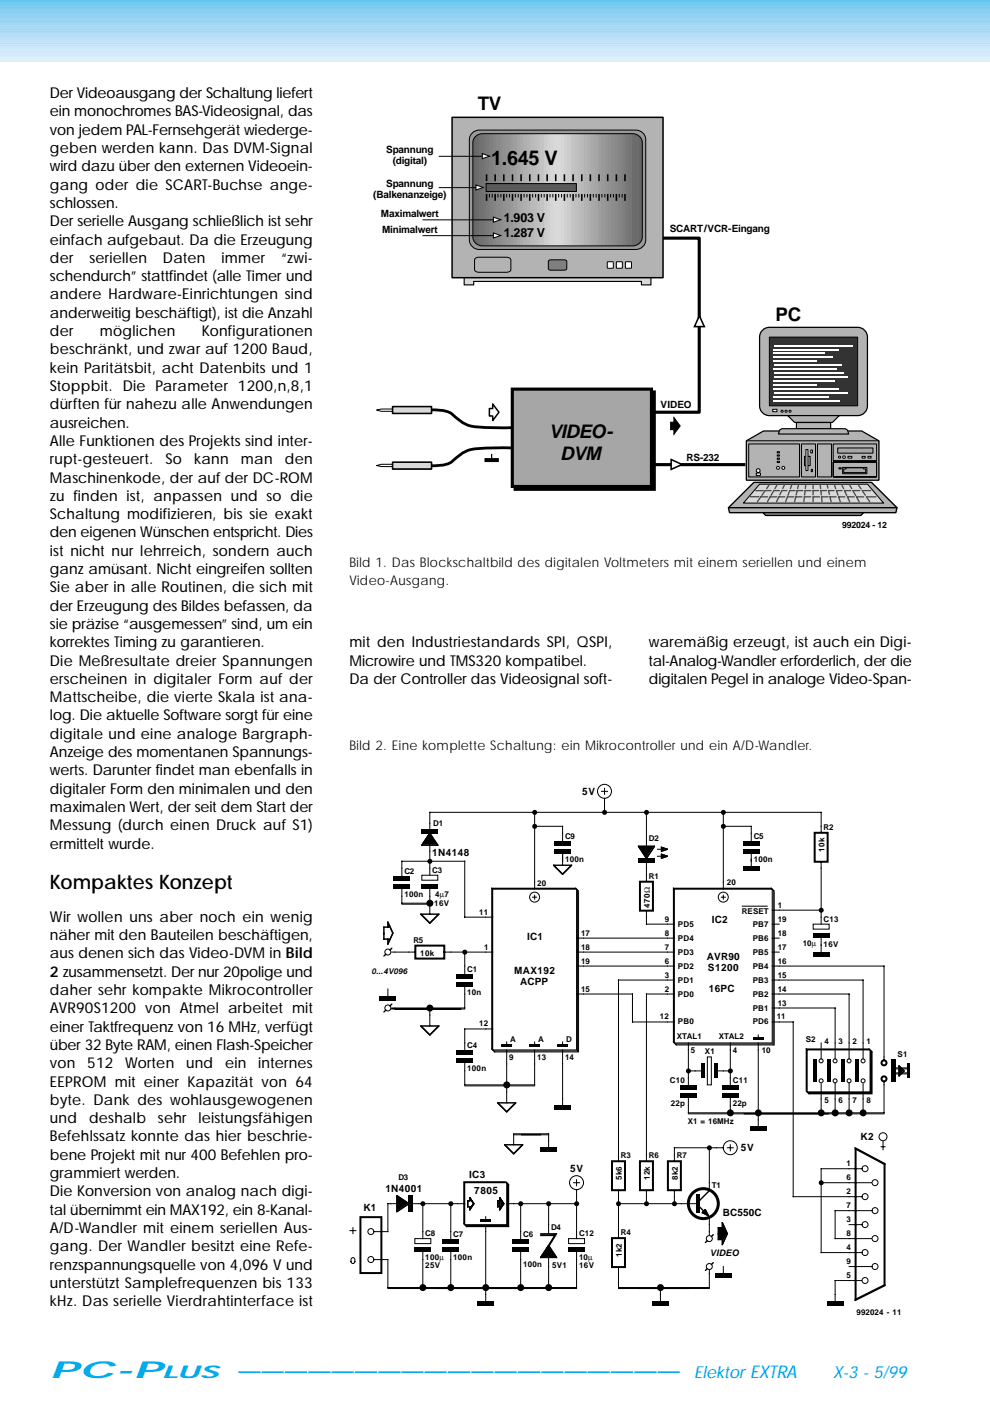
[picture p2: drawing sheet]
<svg xmlns="http://www.w3.org/2000/svg" width="210mm" height="297mm" viewBox="0 0 210 297" stroke-linecap="round" stroke-linejoin="round" font-family="sans-serif">
<path d="M-.1 13h210" fill="none" stroke="#d8eefc" stroke-width=".36"/>
<path d="M-.1 12.9h210" fill="none" stroke="#d7eefc" stroke-width=".36"/>
<path d="M-.1 12.9h210" fill="none" stroke="#d7eefb" stroke-width=".36"/>
<path d="M-.1 12.8h210" fill="none" stroke="#d7edfb" stroke-width=".36"/>
<path d="M-.1 12.7h210" fill="none" stroke="#d6edfb" stroke-width=".36"/>
<path d="M-.1 12.6h210" fill="none" stroke="#d5edfb" stroke-width=".36"/>
<path d="M-.1 12.5h210" fill="none" stroke="#d5ecfb" stroke-width=".36"/>
<path d="M-.1 12.4h210" fill="none" stroke="#d4ecfb" stroke-width=".36"/>
<path d="M-.1 12.3h210" fill="none" stroke="#d3ecfb" stroke-width=".36"/>
<path d="M-.1 12.2h210" fill="none" stroke="#d2ebfb" stroke-width=".36"/>
<path d="M-.1 12.1h210M-.1 12h210" fill="none" stroke="#d1ebfb" stroke-width=".36"/>
<path d="M-.1 11.9h210" fill="none" stroke="#d0eafb" stroke-width=".36"/>
<path d="M-.1 11.8h210M-.1 11.7h210" fill="none" stroke="#cfeafb" stroke-width=".36"/>
<path d="M-.1 11.7h210" fill="none" stroke="#cee9fb" stroke-width=".36"/>
<path d="M-.1 11.6h210" fill="none" stroke="#cde9fb" stroke-width=".36"/>
<path d="M-.1 11.5h210" fill="none" stroke="#cde9fa" stroke-width=".36"/>
<path d="M-.1 11.4h210" fill="none" stroke="#cce8fa" stroke-width=".36"/>
<path d="M-.1 11.3h210" fill="none" stroke="#cbe8fa" stroke-width=".36"/>
<path d="M-.1 11.2h210" fill="none" stroke="#cae8fa" stroke-width=".36"/>
<path d="M-.1 11.1h210" fill="none" stroke="#cae7fa" stroke-width=".36"/>
<path d="M-.1 11.1h210M-.1 11h210" fill="none" stroke="#c8e7fa" stroke-width=".36"/>
<path d="M-.1 10.9h210" fill="none" stroke="#c8e6fa" stroke-width=".36"/>
<path d="M-.1 10.8h210" fill="none" stroke="#c7e6fa" stroke-width=".36"/>
<path d="M-.1 10.7h210" fill="none" stroke="#c6e6fa" stroke-width=".36"/>
<path d="M-.1 10.6h210" fill="none" stroke="#c5e5fa" stroke-width=".36"/>
<path d="M-.1 10.5h210" fill="none" stroke="#c4e5f9" stroke-width=".36"/>
<path d="M-.1 10.5h210" fill="none" stroke="#c4e4f9" stroke-width=".36"/>
<path d="M-.1 10.4h210" fill="none" stroke="#c3e4f9" stroke-width=".36"/>
<path d="M-.1 10.3h210" fill="none" stroke="#c2e4f9" stroke-width=".36"/>
<path d="M-.1 10.2h210" fill="none" stroke="#c1e3f9" stroke-width=".36"/>
<path d="M-.1 10.1h210" fill="none" stroke="#c0e3f9" stroke-width=".36"/>
<path d="M-.1 10h210" fill="none" stroke="#c0e2f9" stroke-width=".36"/>
<path d="M-.1 9.9h210" fill="none" stroke="#bee2f9" stroke-width=".36"/>
<path d="M-.1 9.9h210" fill="none" stroke="#bee2f8" stroke-width=".36"/>
<path d="M-.1 9.8h210" fill="none" stroke="#bde0f8" stroke-width=".36"/>
<path d="M-.1 9.7h210M-.1 9.6h210" fill="none" stroke="#bce0f8" stroke-width=".36"/>
<path d="M-.1 9.5h210" fill="none" stroke="#bbe0f8" stroke-width=".36"/>
<path d="M-.1 9.4h210" fill="none" stroke="#bae0f8" stroke-width=".36"/>
<path d="M-.1 9.3h210" fill="none" stroke="#b9dff8" stroke-width=".36"/>
<path d="M-.1 9.3h210M-.1 9.2h210" fill="none" stroke="#b8dff8" stroke-width=".36"/>
<path d="M-.1 9.1h210M-.1 9h210" fill="none" stroke="#b6def7" stroke-width=".36"/>
<path d="M-.1 8.9h210" fill="none" stroke="#b4def7" stroke-width=".36"/>
<path d="M-.1 8.8h210" fill="none" stroke="#b4ddf7" stroke-width=".36"/>
<path d="M-.1 8.7h210" fill="none" stroke="#b3ddf7" stroke-width=".36"/>
<path d="M-.1 8.7h210" fill="none" stroke="#b2ddf7" stroke-width=".36"/>
<path d="M-.1 8.6h210" fill="none" stroke="#b1dcf7" stroke-width=".36"/>
<path d="M-.1 8.5h210M-.1 8.4h210" fill="none" stroke="#afdcf7" stroke-width=".36"/>
<path d="M-.1 8.3h210M-.1 8.2h210M-.1 8.1h210" fill="none" stroke="#addbf7" stroke-width=".36"/>
<path d="M-.1 8.1h210" fill="none" stroke="#acdaf7" stroke-width=".36"/>
<path d="M-.1 8h210M-.1 7.9h210" fill="none" stroke="#aadaf6" stroke-width=".36"/>
<path d="M-.1 7.8h210" fill="none" stroke="#a9d8f6" stroke-width=".36"/>
<path d="M-.1 7.7h210M-.1 7.6h210" fill="none" stroke="#a7d8f6" stroke-width=".36"/>
<path d="M-.1 7.5h210" fill="none" stroke="#a6d7f6" stroke-width=".36"/>
<path d="M-.1 7.5h210" fill="none" stroke="#a4d7f6" stroke-width=".36"/>
<path d="M-.1 7.4h210M-.1 7.3h210" fill="none" stroke="#a3d7f6" stroke-width=".36"/>
<path d="M-.1 7.2h210" fill="none" stroke="#a1d7f6" stroke-width=".36"/>
<path d="M-.1 7.1h210" fill="none" stroke="#a0d7f6" stroke-width=".36"/>
<path d="M-.1 7h210" fill="none" stroke="#a0d6f6" stroke-width=".36"/>
<path d="M-.1 6.9h210" fill="none" stroke="#9fd6f6" stroke-width=".36"/>
<path d="M-.1 6.8h210" fill="none" stroke="#9ed5f6" stroke-width=".36"/>
<path d="M-.1 6.7h210M-.1 6.6h210" fill="none" stroke="#9cd5f6" stroke-width=".36"/>
<path d="M-.1 6.5h210M-.1 6.4h210" fill="none" stroke="#9bd4f6" stroke-width=".36"/>
<path d="M-.1 6.3h210" fill="none" stroke="#9ad4f4" stroke-width=".36"/>
<path d="M-.1 6.3h210M-.1 6.2h210" fill="none" stroke="#98d3f4" stroke-width=".36"/>
<path d="M-.1 6.1h210" fill="none" stroke="#97d3f4" stroke-width=".36"/>
<path d="M-.1 6h210" fill="none" stroke="#96d2f4" stroke-width=".36"/>
<path d="M-.1 5.9h210" fill="none" stroke="#95d2f4" stroke-width=".36"/>
<path d="M-.1 5.8h210" fill="none" stroke="#94d2f4" stroke-width=".36"/>
<path d="M-.1 5.7h210" fill="none" stroke="#94d1f4" stroke-width=".36"/>
<path d="M-.1 5.7h210" fill="none" stroke="#93d1f4" stroke-width=".36"/>
<path d="M-.1 5.6h210" fill="none" stroke="#93d1f3" stroke-width=".36"/>
<path d="M-.1 5.5h210" fill="none" stroke="#92d0f3" stroke-width=".36"/>
<path d="M-.1 5.4h210" fill="none" stroke="#90d0f3" stroke-width=".36"/>
<path d="M-.1 5.3h210" fill="none" stroke="#8fd0f3" stroke-width=".36"/>
<path d="M-.1 5.2h210" fill="none" stroke="#8ecff3" stroke-width=".36"/>
<path d="M-.1 5.1h210" fill="none" stroke="#8dcff3" stroke-width=".36"/>
<path d="M-.1 5.1h210" fill="none" stroke="#8ccff3" stroke-width=".36"/>
<path d="M-.1 5h210" fill="none" stroke="#8bcef3" stroke-width=".36"/>
<path d="M-.1 4.9h210" fill="none" stroke="#8acef3" stroke-width=".36"/>
<path d="M-.1 4.8h210" fill="none" stroke="#89cef3" stroke-width=".36"/>
<path d="M-.1 4.7h210" fill="none" stroke="#88cdf3" stroke-width=".36"/>
<path d="M-.1 4.6h210M-.1 4.5h210" fill="none" stroke="#87cdf3" stroke-width=".36"/>
<path d="M-.1 4.5h210" fill="none" stroke="#86cdf3" stroke-width=".36"/>
<path d="M-.1 4.4h210" fill="none" stroke="#85ccf3" stroke-width=".36"/>
<path d="M-.1 4.3h210" fill="none" stroke="#84ccf3" stroke-width=".36"/>
<path d="M-.1 4.2h210" fill="none" stroke="#83cbf3" stroke-width=".36"/>
<path d="M-.1 4.1h210" fill="none" stroke="#81cbf3" stroke-width=".36"/>
<path d="M-.1 4h210" fill="none" stroke="#80cbf3" stroke-width=".36"/>
<path d="M-.1 3.9h210" fill="none" stroke="#7fcaf3" stroke-width=".36"/>
<path d="M-.1 3.9h210" fill="none" stroke="#7ecaf3" stroke-width=".36"/>
<path d="M-.1 3.8h210" fill="none" stroke="#7dcaf3" stroke-width=".36"/>
<path d="M-.1 3.7h210" fill="none" stroke="#7cc8f2" stroke-width=".36"/>
<path d="M-.1 3.6h210" fill="none" stroke="#79c8f2" stroke-width=".36"/>
<path d="M-.1 3.5h210M-.1 3.4h210" fill="none" stroke="#78c8f2" stroke-width=".36"/>
<path d="M-.1 3.3h210" fill="none" stroke="#77c8f2" stroke-width=".36"/>
<path d="M-.1 3.3h210" fill="none" stroke="#75c8f2" stroke-width=".36"/>
<path d="M-.1 3.2h210" fill="none" stroke="#73c7f2" stroke-width=".36"/>
<path d="M-.1 3.1h210" fill="none" stroke="#73c7f1" stroke-width=".36"/>
<path d="M-.1 3h210" fill="none" stroke="#70c7f1" stroke-width=".36"/>
<path d="M-.1 2.9h210" fill="none" stroke="#6fc6f1" stroke-width=".36"/>
<path d="M-.1 2.8h210" fill="none" stroke="#6ec6f1" stroke-width=".36"/>
<path d="M-.1 2.7h210" fill="none" stroke="#6cc5f1" stroke-width=".36"/>
<path d="M-.1 2.6h210" fill="none" stroke="#69c5f1" stroke-width=".36"/>
<path d="M-.1 2.5h210" fill="none" stroke="#68c4f0" stroke-width=".36"/>
<path d="M-.1 2.4h210" fill="none" stroke="#67c4f0" stroke-width=".36"/>
<path d="M-.1 2.3h210" fill="none" stroke="#66c4f0" stroke-width=".36"/>
<path d="M-.1 2.2h210" fill="none" stroke="#64c3f0" stroke-width=".36"/>
<path d="M-.1 2.2h210" fill="none" stroke="#63c3f0" stroke-width=".36"/>
<path d="M-.1 2.1h210" fill="none" stroke="#62c3f0" stroke-width=".36"/>
<path d="M-.1 2h210" fill="none" stroke="#60c2f0" stroke-width=".36"/>
<path d="M-.1 1.9h210" fill="none" stroke="#5fc2f0" stroke-width=".36"/>
<path d="M-.1 1.8h210" fill="none" stroke="#5ec2f0" stroke-width=".36"/>
<path d="M-.1 1.7h210M-.1 1.6h210" fill="none" stroke="#5bc1f0" stroke-width=".36"/>
<path d="M-.1 1.6h210" fill="none" stroke="#58c1f0" stroke-width=".36"/>
<path d="M-.1 1.5h210" fill="none" stroke="#57c0ef" stroke-width=".36"/>
<path d="M-.1 1.4h210" fill="none" stroke="#55c0ef" stroke-width=".36"/>
<path d="M-.1 1.3h210" fill="none" stroke="#54beef" stroke-width=".36"/>
<path d="M-.1 1.2h210" fill="none" stroke="#52beef" stroke-width=".36"/>
<path d="M-.1 1.1h210" fill="none" stroke="#51beef" stroke-width=".36"/>
<path d="M-.1 1h210" fill="none" stroke="#4fbeef" stroke-width=".36"/>
<path d="M-.1 1h210" fill="none" stroke="#4dbeef" stroke-width=".36"/>
<path d="M-.1 .9h210" fill="none" stroke="#4cbeef" stroke-width=".36"/>
<path d="M-.1 .8h210" fill="none" stroke="#49beef" stroke-width=".36"/>
<path d="M-.1 .7h210" fill="none" stroke="#48bdef" stroke-width=".36"/>
<path d="M-.1 .6h210" fill="none" stroke="#46bdef" stroke-width=".36"/>
<path d="M-.1 .5h210" fill="none" stroke="#44bdef" stroke-width=".36"/>
<path d="M-.1 .4h210" fill="none" stroke="#42bcef" stroke-width=".36"/>
<path d="M-.1 .4h210" fill="none" stroke="#40bcef" stroke-width=".36"/>
<path d="M-.1 .3h210" fill="none" stroke="#3ebcef" stroke-width=".36"/>
<path d="M-.1 .2h210" fill="none" stroke="#3bbbef" stroke-width=".36"/>
<path d="M-.1 .1h210" fill="none" stroke="#38bbef" stroke-width=".36"/>
<path d="M-.1 0h210" fill="none" stroke="#35bbef" stroke-width=".36"/>
<g fill="#fff">
<path d="M10.2 16.2h56.5v264.6h-56.5z" fill-rule="evenodd"/>
<path d="M73.7 133.3h56.5v14.8h-56.5z" fill-rule="evenodd"/>
<path d="M137.2 133.3h56.5v14.7h-56.5z" fill-rule="evenodd"/>
<path d="M73.7 16.9h120v97h-120z" fill-rule="evenodd"/>
</g>
<path d="M79.8 86.9l1.1-.2h4.3v.5h-4.3z" fill="#fff" stroke="#000" stroke-width=".21"/>
<path d="M83.2 87.6h8.3" fill="none" stroke="#666" stroke-width=".21"/>
<g fill="#d9d9d9">
<path d="M83.2 86.9h8.3v.7h-8.3z"/>
<path d="M83.2 86.3h8.3v.6h-8.3z"/>
</g>
<path d="M83.2 86.2h8.3" fill="none" stroke="#666" stroke-width=".21"/>
<path d="M83.2 86.2h8.3v1.5h-8.3z" fill="none" stroke="#000" stroke-width=".33"/>
<path d="M109.2 83.1h29.5v20.6h-29.5z" fill="#fff" stroke="#000" stroke-width=".66" stroke-linecap="butt"/>
<path d="M161.8 108.7h21.3l-.6 .6h-20.1z" fill="#999" stroke="#000" stroke-width=".29"/>
<g fill="#b3b3b3" stroke="#000" stroke-width=".29">
<path d="M154.4 107.6h35.8l-.3 1.1h-35.2z"/>
<path d="M154.4 107.6l5.4-5.3h25l5.4 5.3z"/>
</g>
<path d="M161.1 102.7h22.8l3.4 4h-29.7z" fill="#d9d9d9" stroke="#000" stroke-width=".21"/>
<path d="M158.3 93.5l3.6-2.1h20.8l3.6 2.1v8.3h-28z" fill="#b3b3b3" stroke="#000" stroke-width=".26"/>
<path d="M161.7 70l.9-.5 .5-.1h18.7a2.08 2.08 0 0 1 2.1 2.1v14.5a2.08 2.08 0 0 1-2.1 2.1h-18.7a2.08 2.08 0 0 1-2-2.1v-14.5v-.6z" fill="#fff"/>
<path d="M161.7 70l.9-.5 .5-.1h18.7a2.08 2.08 0 0 1 2.1 2.1v14.5a2.08 2.08 0 0 1-2.1 2.1h-18.7a2.08 2.08 0 0 1-2-2.1v-14.5v-.6z" fill="#b3b3b3" stroke="#000" stroke-width=".26"/>
<path d="M167 88.1h10.9l-1.4 1.5h-8z" fill="#b3b3b3" stroke="#000" stroke-width=".24"/>
<path d="M163.1 71.5h18.7v14.5h-18.7z" fill="#333" stroke="#000" stroke-width=".21"/>
<g fill="#fff">
<path d="M164 84.8h14v.3h-14z"/>
<path d="M164 83.9h11.8v.3h-11.8z"/>
<path d="M164 83.1h15.7v.3h-15.7z"/>
<path d="M164 82.3h13.8v.3h-13.8z"/>
<path d="M164 81.4h9.3v.3h-9.3z"/>
<path d="M164 80.6h13v.3h-13z"/>
<path d="M164 79.8h15.7v.3h-15.7z"/>
<path d="M164 78.9h14.9v.3h-14.9z"/>
<path d="M164 78.1h13.4v.3h-13.4z"/>
<path d="M164 77.3h14.4v.3h-14.4z"/>
<path d="M164 76.5h9.3v.3h-9.3z"/>
<path d="M164 75.6h12.6v.3h-12.6z"/>
<path d="M164 74.8h10.9v.3h-10.9z"/>
<path d="M164 74h13.8v.3h-13.8z"/>
<path d="M164 73.1h16.7v.3h-16.7z"/>
</g>
<path d="M160.3 104h1.5" fill="none" stroke="#4d4d4d" stroke-width=".29"/>
<path d="M158.3 93.5h28v8.3h-28z" fill="#b3b3b3" stroke="#000" stroke-width=".21"/>
<path d="M158.7 94.1h10.8v7h-10.8zM169.9 94.1h3v7h-3zM173.3 94.1h3v7h-3zM176.7 94.1h9.2v3.6h-9.2z" fill="none" stroke="#000" stroke-width=".21"/>
<g fill="#fff" stroke="#000" stroke-width=".21">
<path d="M160.3 100.3h.9v.5h-.9z"/>
<path d="M163.8 86.8h.9v.5h-.9z"/>
<circle cx="160.7" cy="99.8" r=".4"/>
<circle cx="164.9" cy="99.2" r=".31"/>
<circle cx="166.1" cy="99.2" r=".31"/>
<circle cx="178" cy="96.9" r=".22"/>
<circle cx="165.8" cy="87.2" r=".22"/>
<circle cx="166.7" cy="87.2" r=".22"/>
<circle cx="167.5" cy="87.2" r=".22"/>
<circle cx="179" cy="96.9" r=".28"/>
</g>
<g fill="#a6a6a6" stroke="#000" stroke-width=".21">
<path d="M177.6 95h7.5v1.1h-7.5z"/>
<path d="M170.6 96.7h1.2v2h-1.2z"/>
</g>
<g fill="#fff" stroke="#000" stroke-width=".21">
<path d="M170.9 95.3h.4v4.5h-.4z"/>
<path d="M171.9 95.4h.4v.6h-.4z"/>
<path d="M179.8 96.8h.8v.3h-.8z"/>
<path d="M184 96.8h.7v.3h-.7z"/>
<path d="M182.8 96.8h.6v.3h-.6z"/>
<path d="M172 99.5h.3v.5h-.3z"/>
<path d="M164.8 95.8h.5v.2h-.5z"/>
<path d="M164.8 96.4h.5v.3h-.5z"/>
<path d="M164.8 97.1h.5v.3h-.5z"/>
<path d="M164.8 97.8h.5v.3h-.5z"/>
<path d="M177.9 99.2h.5v.2h-.5z"/>
</g>
<g fill="none" stroke="#4d4d4d" stroke-width=".29">
<path d="M159.1 105.3h1.8M161.3 105.3l-.7 1.1M161.3 105.3h1.5M162.2 104.1l-.7 .9M162.2 104h1.3M163.1 102.8l-.6 .8M163.3 105.3h1.4M163.3 105.4l-.6 1M164 104h1.3M164.1 104l-.6 1M164.7 102.9l-.4 .7M165.1 105.4l-.5 1"/>
<path d="M165.1 105.3h1.3M166.3 102.9l-.3 .7M166.8 104h-1l-.5 .9M166.9 105.3h1.4M167 105.3l-.4 1.1M167.8 102.9l-.2 .7M168.6 104h-1.2l-.3 1M169 104h1.2M169 104l-.2 1M169.3 102.8l-.2 .8M170 105.3h-1.3l-.2 1.1M170.5 105.3h1.4"/>
<path d="M170.5 105.3l-.1 1.1M170.7 104l-.1 1M170.7 104h1.3M170.8 102.8l-.1 .8M172.4 102.9v.7M172.4 105.3v1.1M172.4 105.3h1.4M173.6 104h-1.2v.9M173.9 102.8l.1 .8M175.2 104h-1.2l.1 .9M175.4 102.8l.1 .7M175.6 105.3h-1.4l.1 1.1"/>
<path d="M176.9 104h-1.2l.2 .8M176.9 102.9l.3 .7M177.3 105.3h-1.3l.2 1.1M177.3 104l.4 1M177.4 104h1.1M177.8 105.3h1.3M177.8 105.4l.4 1M178.5 102.8l.4 .8M179.6 105.3h1.5M179.7 105.4l.4 1M180.2 102.9l.4 .7M180.4 104h-1.3l.4 1"/>
<path d="M180.8 104l.6 1.1M180.9 104h1.4M181.6 105.4l.6 1M181.6 105.3h1.5M182 102.9l.6 .8M184.6 104h-1.8l.7 1M185.7 105.3h-2l.7 1.1"/>
</g>
<g fill="#b3b3b3" stroke="#000" stroke-width=".24">
<path d="M168.9 89.6h7.2v1.3h-7.2z"/>
<path d="M165.3 91.2l.5-.3h13.4l.5 .3 .2 .8h-14.9z"/>
</g>
<path d="M176.7 97.9h9.2v3.2h-9.2zM178.7 99.1h5.1v1.3h-5.1z" fill="none" stroke="#000" stroke-width=".21"/>
<path d="M178.9 99.4h.5v-.2h3.7v.2h.5v.8h-4.7z" fill="#a6a6a6" stroke="#000" stroke-width=".21"/>
<path d="M98.4 58.8h39.6v1.6h-2v-.7h-35.6v.7h-2z" fill="#d9d9d9" stroke="#000" stroke-width=".24"/>
<path d="M95.9 24.9h44.7v34h-44.7z" fill="#b3b3b3" stroke="#000" stroke-width=".32"/>
<path d="M100.1 28.2l1-.5 .6-.1h33.1a2.08 2.08 0 0 1 2.1 2v21.3a2.08 2.08 0 0 1-2.1 2h-33.1a2.08 2.08 0 0 1-2.2-2v-21.3l.1-.5z" fill="#999" stroke="#000" stroke-width=".21"/>
<path d="M116.3 55.3l.4-.2h3.2l.3 .4-.1 1.6-.4 .2-3.2-.1-.2-.3z" fill="#808080" stroke="#000" stroke-width=".21"/>
<path d="M100.7 54.9l.9-.4h5.8a.85 .85 0 0 1 .9 .6v2.1a.85 .85 0 0 1-.9 .5h-5.8a.85 .85 0 0 1-1-.5z" fill="none" stroke="#000" stroke-width=".21"/>
<g fill="#fff" stroke="#000" stroke-width=".21">
<path d="M132.6 55.5h1.3v1.3h-1.3z"/>
<path d="M130.7 55.5h1.2v1.3h-1.2z"/>
<path d="M128.8 55.5h1.2v1.3h-1.2z"/>
</g>
<path d="M100.2 28.3h.8v23.9h-.8z" fill="#666"/>
<path d="M101 28.3h.7v23.9h-.7z" fill="#6b6b6b"/>
<path d="M101.7 28.3h.7v23.9h-.7z" fill="#707070"/>
<path d="M102.4 28.3h.7v23.9h-.7z" fill="#747474"/>
<path d="M103.1 28.3h.7v23.9h-.7z" fill="#797979"/>
<path d="M103.8 28.3h.8v23.9h-.8z" fill="#7e7e7e"/>
<path d="M104.6 28.3h.7v23.9h-.7z" fill="#838383"/>
<path d="M105.3 28.3h.7v23.9h-.7z" fill="#878787"/>
<path d="M106 28.3h.7v23.9h-.7z" fill="#8c8c8c"/>
<path d="M106.7 28.3h.7v23.9h-.7z" fill="#919191"/>
<path d="M107.4 28.3h.8v23.9h-.8z" fill="#969696"/>
<path d="M108.2 28.3h.7v23.9h-.7z" fill="#9a9a9a"/>
<path d="M108.9 28.3h.7v23.9h-.7z" fill="#9f9f9f"/>
<path d="M109.6 28.3h.7v23.9h-.7z" fill="#a4a4a4"/>
<path d="M110.3 28.3h.7v23.9h-.7z" fill="#a9a9a9"/>
<path d="M111 28.3h.7v23.9h-.7z" fill="#adadad"/>
<path d="M111.7 28.3h.8v23.9h-.8z" fill="#b2b2b2"/>
<path d="M112.5 28.3h.7v23.9h-.7z" fill="#b8b8b8"/>
<path d="M113.2 28.3h.7v23.9h-.7z" fill="#bdbdbd"/>
<path d="M113.9 28.3h.7v23.9h-.7z" fill="#c1c1c1"/>
<path d="M114.6 28.3h.7v23.9h-.7z" fill="#c6c6c6"/>
<path d="M115.3 28.3h.8v23.9h-.8z" fill="#cbcbcb"/>
<path d="M116.1 28.3h.7v23.9h-.7z" fill="#d0d0d0"/>
<path d="M116.8 28.3h.7v23.9h-.7z" fill="#d4d4d4"/>
<g fill="#d9d9d9">
<path d="M117.5 28.3h.7v23.9h-.7z"/>
<path d="M118.2 28.3h.7v23.9h-.7z"/>
</g>
<path d="M118.9 28.3h.8v23.9h-.8z" fill="#d4d4d4"/>
<path d="M119.7 28.3h.7v23.9h-.7z" fill="#cfcfcf"/>
<path d="M120.4 28.3h.7v23.9h-.7z" fill="#cbcbcb"/>
<path d="M121.1 28.3h.7v23.9h-.7z" fill="#c6c6c6"/>
<path d="M121.8 28.3h.7v23.9h-.7z" fill="#c1c1c1"/>
<path d="M122.5 28.3h.7v23.9h-.7z" fill="#bcbcbc"/>
<path d="M123.2 28.3h.8v23.9h-.8z" fill="#b8b8b8"/>
<path d="M124 28.3h.7v23.9h-.7z" fill="#b2b2b2"/>
<path d="M124.7 28.3h.7v23.9h-.7z" fill="#adadad"/>
<path d="M125.4 28.3h.7v23.9h-.7z" fill="#a8a8a8"/>
<path d="M126.1 28.3h.7v23.9h-.7z" fill="#a4a4a4"/>
<path d="M126.8 28.3h.8v23.9h-.8z" fill="#9f9f9f"/>
<path d="M127.6 28.3h.7v23.9h-.7z" fill="#9a9a9a"/>
<path d="M128.3 28.3h.7v23.9h-.7z" fill="#959595"/>
<path d="M129 28.3h.7v23.9h-.7z" fill="#919191"/>
<path d="M129.7 28.3h.7v23.9h-.7z" fill="#8c8c8c"/>
<path d="M130.4 28.3h.7v23.9h-.7z" fill="#878787"/>
<path d="M131.1 28.3h.8v23.9h-.8z" fill="#828282"/>
<path d="M131.9 28.3h.7v23.9h-.7z" fill="#7e7e7e"/>
<path d="M132.6 28.3h.7v23.9h-.7z" fill="#797979"/>
<path d="M133.3 28.3h.7v23.9h-.7z" fill="#747474"/>
<path d="M134 28.3h.7v23.9h-.7z" fill="#6f6f6f"/>
<path d="M134.7 28.3h.8v23.9h-.8z" fill="#6b6b6b"/>
<path d="M135.5 28.3h.7v23.9h-.7z" fill="#666"/>
<path d="M136.2 28.3v23.9" fill="none" stroke="#666" stroke-width=".21"/>
<path d="M100.9 28.9l.9-.5 .5-.1h31.8a1.98 1.98 0 0 1 2.1 1.9v20a1.98 1.98 0 0 1-2.1 1.9h-31.8a1.98 1.98 0 0 1-2.1-1.9v-20l.1-.5z" fill="none" stroke="#000" stroke-width=".21"/>
<path d="M108.6 82.5h29.5v20.6h-29.5z" fill="#a6a6a6" stroke="#000" stroke-width=".66" stroke-linecap="butt"/>
<g fill="none" stroke="#000" stroke-width=".33">
<path d="M103.2 37v1.4M105 37v1.4M106.8 37v1.4M108.7 37v1.4M110.5 37v1.4M112.3 37v1.4M114.2 37v1.4M116 37v1.4M117.8 37v1.4M119.7 37v1.4M121.5 37v1.4M123.3 37v1.4"/>
<path d="M125.2 37v1.4M127 37v1.4M128.9 37v1.4M130.7 37v1.4M132.5 37v1.4M103.2 41.1v1.5M105 41.1v1.5M106.8 41.1v1.5M108.7 41.1v1.5M110.5 41.1v1.5M112.3 41.1v1.5M114.2 41.1v1.5"/>
<path d="M116 41.1v1.5M117.8 41.1v1.5M119.7 41.1v1.5M121.5 41.1v1.5M123.3 41.1v1.5M125.2 41.1v1.5M127 41.1v1.5M128.9 41.1v1.5M130.7 41.1v1.5M132.5 41.1v1.5"/>
</g>
<g fill="none" stroke="#000" stroke-width=".21">
<path d="M103.8 41.1v.8M104.4 41.1v.8M105.6 41.1v.8M106.2 41.1v.8M107.4 41.1v.8M108 41.1v.8M109.3 41.1v.8M109.9 41.1v.8M111.1 41.1v.8M111.7 41.1v.8M112.9 41.1v.8M113.6 41.1v.8"/>
<path d="M114.8 41.1v.8M115.4 41.1v.8M116.6 41.1v.8M117.2 41.1v.8M118.5 41.1v.8M119.1 41.1v.8M120.3 41.1v.8M120.9 41.1v.8M122.1 41.1v.8M122.7 41.1v.8M124 41.1v.8M124.6 41.1v.8"/>
<path d="M125.8 41.1v.8M126.4 41.1v.8M127.6 41.1v.8M128.2 41.1v.8M129.5 41.1v.8M130.1 41.1v.8M131.3 41.1v.8M131.9 41.1v.8"/>
</g>
<path d="M103.1 38.9h19.1v1.7h-19.1z" fill="#595959" stroke="#000" stroke-width=".21"/>
<path d="M140.6 50.5h7.7v36.9h-9.5M138.8 98.5h19.2" fill="none" stroke="#000" stroke-width=".66" stroke-linecap="butt"/>
<path d="M91.6 86.9l17 3.8h-1.6a31.3 31.3 0 0 1-7.8-.6l-1.3-.6-1.1-.9a5.8 5.8 0 0 0-5.1-1.7z" fill="#fff" stroke="#000" stroke-width=".6"/>
<path d="M79.8 98.7l1.1-.3h4.3v.5h-4.3z" fill="#fff" stroke="#000" stroke-width=".21"/>
<path d="M83.2 98h8.3" fill="none" stroke="#666" stroke-width=".21"/>
<g fill="#d9d9d9">
<path d="M83.2 98.1h8.3v.6h-8.3z"/>
<path d="M83.2 98.7h8.3v.6h-8.3z"/>
</g>
<path d="M83.2 99.4h8.3" fill="none" stroke="#666" stroke-width=".21"/>
<path d="M83.2 98h8.3v1.4h-8.3z" fill="none" stroke="#000" stroke-width=".33"/>
<path d="M91.6 98.7a8.1 8.1 0 0 0 4.2-.8 8.2 8.2 0 0 1 6.7-2.9h6.1z" fill="#fff" stroke="#000" stroke-width=".6"/>
<g fill="#fff" stroke="#000" stroke-width=".21">
<path d="M102.3 32.6l1.5 .5-1.5 .5z"/>
<path d="M93.1 33.1h9.1z"/>
<path d="M104.6 46l1.6 .6-1.6 .5z"/>
<path d="M89.6 46.6h14.9z"/>
<path d="M104.6 49.4l1.6 .5-1.6 .6z"/>
<path d="M89.6 50h14.9z"/>
<path d="M100.9 39.2l1.5 .5-1.5 .6z"/>
<path d="M93.1 39.8h7.8z"/>
</g>
<g fill="#fff" stroke="#000" stroke-width=".33">
<path d="M148.3 66.9l1 2.3h-2.1z"/>
<path d="M142.3 97.4l2.3 1.1-2.3 1z"/>
</g>
<path d="M104.5 85.6l1.3 1.8-1.3 1.8v-1h-.7v-1.6h.7z" fill="#fff" stroke="#000" stroke-width=".32"/>
<path d="M102.8 97.2h2.8v.7h-2.8zM142.9 88.5l1.3 1.8-1.3 1.8v-1h-.7v-1.6h.7z" fill="#000" stroke="#000" stroke-width=".21"/>
<path d="M104.2 96.2v1.5z" fill="#fff" stroke="#000" stroke-width=".26"/>
<g fill="#fff">
<path d="M73.7 117.8h120v8.3h-120z" fill-rule="evenodd"/>
<path d="M73.7 156.6h120v3.9h-120z" fill-rule="evenodd"/>
<path d="M73.7 164.4h120v116.4h-120z" fill-rule="evenodd"/>
</g>
<g fill="#000">
<path d="M89.3 175.7h3.6v1.1h-3.6zM91 176.6h.2v.2l-1.7 2.5h-.2v-.2zM91 176.6h.2l1.7 2.5v.2h-.2l-1.7-2.5zM117.5 178.3h3.6v1h-3.6zM135.3 179.3h.2l1.7 2.6v.2h-.2l-1.7-2.6zM138.6 179.3h.3v.2l-1.7 2.6h-.2v-.2zM140.1 179.5l1.5 .5v.2l-1.5-.5zM140.1 180.4l1.5-.4v.2l-1.3 .4h-.2zM157.5 178.3h3.6v1h-3.6zM82.1 195.4h.2l1.1 2.5h-.2zM83.2 197.7h.2v.2l-1.1 2.4h-.2zM83.4 185.7h3.6v1h-3.6z"/>
<path d="M83.4 187.4h3.6v1h-3.6zM89.1 193.7h.2l1.9 1.9v.2h-.2l-1.9-1.9zM89.3 187.4h3.6v1h-3.6zM92.9 193.7h.2v.2l-1.9 1.9h-.2v-.2zM117.3 183.3h.2l1.9 1.9v.3h-.2l-1.9-1.9zM117.5 180h3.6v1h-3.6zM121.1 183.3h.2v.3l-1.9 1.9h-.2v-.3zM121.9 188.2h.2l.7 .6v.3h-.2l-.7-.7zM135.3 181.9h3.6v1h-3.6zM140.1 181l1.5 .4v.2l-1.5-.4zM140.1 181.9l1.5-.5v.2l-1.3 .5h-.2zM157.5 180h3.6v1h-3.6z"/>
<path d="M157.5 183.6h3.6v1h-3.6zM163.4 188.2h.2l.7 .6v.3h-.3l-.6-.7zM172.3 197.7h3.6v1.1h-3.6zM80.4 211.1h3.6v1h-3.6zM81.7 202.2h.2v.2l-.4 .4h-.2v-.2zM81.7 214h.2v.2l-.4 .5h-.2v-.2zM82.6 201.3l.4-.4h.2v.2l-.4 .4h-.2zM83 212.8h.2v.2l-.4 .4h-.2v-.2zM89.1 217.4h.2l1.9 1.9v.2h-.2l-1.9-1.9zM91 219.3l1.9-1.9h.2v.2l-1.9 1.9h-.2zM96.7 206.4h3.6v1.1h-3.6zM96.7 208.1h3.6v1.1h-3.6z"/>
<path d="M172.3 201.8h3.6v1h-3.6zM96.7 222.7h3.6v1.1h-3.6zM96.7 224.4h3.6v1.1h-3.6zM104.1 222.3h.3l.6 .6v.2h-.2l-.7-.6zM105.4 233.7h.2l1.9 1.9v.2h-.2l-1.9-1.9zM106.3 221.4h2.3v.7h-2.3zM109.2 233.7h.2v.2l-1.9 1.9h-.2v-.2zM112.2 221.4h2.3v.7h-2.3zM117.5 234.4h3.6v1h-3.6zM118.1 221.4h2.3v.7h-2.3zM142.7 220.8h.2l.6 .6v.3h-.2l-.6-.7zM144.2 230.1h3.6v1.1h-3.6z"/>
<path d="M144.2 231.8h3.6v1.1h-3.6zM148.6 225.5h.8v3.1h-.8zM151.3 225.5h.9v3.1h-.9zM153 230.1h3.6v1.1h-3.6zM153 231.8h3.6v1.1h-3.6zM159 238.8h3.6v1.1h-3.6zM159.6 220h2.3v.6h-2.3zM170.8 231.2h.2l.7 .6v.2h-.2l-.7-.6zM172.3 224.6h.9v4.9h-.9zM175.3 224.6h.8v4.9h-.8zM178.2 224.6h.9v4.9h-.9zM181.2 224.6h.8v4.9h-.8z"/>
<path d="M184.2 222.3h.2l.6 .6v.2h-.2l-.6-.6zM188.8 224.6h1.1v4.9h-1.1zM190.5 225.9h.2l1.1 1v.3h-.2l-1.1-1.1zM191.6 226.9h.2v.3l-1.1 1h-.2v-.2zM192.2 225.5h.6v3.1h-.6zM84 253.4h.3l2.5 1.7v.2h-.2l-2.6-1.7zM84 256.8l2.6-1.7h.2v.2l-2.5 1.7h-.3zM86.6 253.4h1v3.6h-1zM98.2 259.3h.2l.7 .7v.2h-.2l-.7-.7zM99.5 253.8h.2l.8 1.5h-.2zM100.3 255.1h.2v.2l-.8 1.3h-.2zM101.8 258.5h2.3v.6h-2.3z"/>
<path d="M105.8 253.8h.3l.8 1.5h-.2zM106.1 254.5h.2l.4 .8h-.2zM106.5 255.1h.2v.2l-.4 .6h-.2zM106.7 255.1h.2v.2l-.8 1.3h-.3zM106.9 242.6h.2l1.9 1.9v.2h-.2l-1.9-1.9zM107.1 250.4h.2l.7 .7v.2h-.3l-.6-.6zM110.7 242.6h.2v.2l-1.9 1.9h-.2v-.2zM114.5 243.2h3.6v1.1h-3.6zM147.5 253.2h.9v4h-.9zM148 255.5h.2l2.3 2.3v.3h-.2l-2.3-2.4zM148.8 257l1.5 .6v.2l-1.5-.6zM149.4 256.4h.3l.6 1.4h-.2z"/>
<path d="M149.4 256.4h.3v.2l-.7 .6h-.2v-.2zM150.3 252.3h.2v.3l-2.3 2.3h-.2v-.2zM153 259.1h.3l1 2.6h-.2zM181.2 243.2l6.6 3.4v.2l-6.6-3.3zM181.2 243.5l6.6 3.3v.3l-6.6-3.4zM87.8 264.4h3.6v1.1h-3.6zM93.8 262.7h3.6v1.1h-3.6zM93.8 264.4h3.6v1.1h-3.6zM101.2 275.8h3.6v1.1h-3.6zM108.6 262.7h3.6v1.1h-3.6zM108.6 264.4h3.6v1.1h-3.6zM116.2 264h.2l1.7 2.5v.2h-.2l-1.7-2.5z"/>
<path d="M116.2 264h.2v.2l-1.7 2.5h-.2v-.2zM117.5 261.9h.2v.2l-1.7 2.7h-.2zM117.9 261.4h.2v.3l-1.7 2.7h-.2zM120.4 264.4h3.6v1.1h-3.6zM138.2 275.8h3.6v1.1h-3.6zM149.4 263.4l.5-.5h.2v.2l-.4 .5h-.3zM149.4 269.3l.5-.4h.2v.2l-.4 .4h-.3zM150.7 262.1l.4-.4h.2v.2l-.4 .4h-.2zM150.7 268l.4-.4h.2v.2l-.4 .4h-.2zM151.6 269.9h3.6v1.1h-3.6zM154.1 261.4h.2v.3l-1 2.3h-.3zM175.3 275.8h3.6v1.1h-3.6z"/>
<path d="M181.2 275.6l6.6-3.1v.2l-6.4 3.1h-.2zM181.2 275.4l6.6-3.2v.3l-6.4 3.1h-.2z"/>
<circle cx="113.4" cy="172.2" r=".53"/>
<circle cx="113.4" cy="175.2" r=".53"/>
<circle cx="128.2" cy="172.2" r=".53"/>
<circle cx="137.1" cy="172.2" r=".53"/>
<circle cx="153.4" cy="172.2" r=".53"/>
<circle cx="153.4" cy="175.2" r=".53"/>
<circle cx="91.1" cy="191.5" r=".53"/>
<circle cx="91.1" cy="182.6" r=".53"/>
<circle cx="91.1" cy="191.5" r=".74"/>
<circle cx="174.1" cy="193" r=".53"/>
<circle cx="91.1" cy="213.7" r=".53"/>
<circle cx="91.1" cy="213.7" r=".74"/>
<circle cx="98.6" cy="201.9" r=".53"/>
<circle cx="107.4" cy="230" r=".53"/>
<circle cx="107.4" cy="230" r=".74"/>
<circle cx="146" cy="227.1" r=".53"/>
<circle cx="154.9" cy="227.1" r=".53"/>
<circle cx="154.9" cy="236" r=".53"/>
<circle cx="154.9" cy="236" r=".74"/>
<circle cx="160.8" cy="236" r=".53"/>
<circle cx="160.8" cy="236" r=".74"/>
<circle cx="174.1" cy="236" r=".53"/>
<circle cx="174.1" cy="236" r=".74"/>
<circle cx="177.1" cy="236" r=".53"/>
<circle cx="177.1" cy="236" r=".74"/>
<circle cx="180" cy="236" r=".53"/>
<circle cx="180" cy="236" r=".74"/>
<circle cx="183" cy="236" r=".53"/>
<circle cx="183" cy="236" r=".74"/>
<circle cx="89.7" cy="255.2" r=".53"/>
<circle cx="95.6" cy="255.2" r=".53"/>
<circle cx="110.4" cy="255.2" r=".53"/>
<circle cx="116.3" cy="255.2" r=".53"/>
<circle cx="122.3" cy="255.2" r=".53"/>
<circle cx="131.1" cy="255.2" r=".53"/>
<circle cx="137.1" cy="255.2" r=".53"/>
<circle cx="143" cy="255.2" r=".53"/>
<circle cx="150.4" cy="243.4" r=".53"/>
<circle cx="174.1" cy="250.8" r=".53"/>
<circle cx="89.7" cy="273" r=".53"/>
<circle cx="89.7" cy="273" r=".74"/>
<circle cx="95.6" cy="273" r=".53"/>
<circle cx="95.6" cy="273" r=".74"/>
<circle cx="103" cy="273" r=".53"/>
<circle cx="103" cy="273" r=".74"/>
<circle cx="110.4" cy="273" r=".53"/>
<circle cx="110.4" cy="273" r=".74"/>
<circle cx="116.3" cy="273" r=".53"/>
<circle cx="116.3" cy="273" r=".74"/>
<circle cx="140" cy="273" r=".53"/>
<circle cx="140" cy="273" r=".74"/>
</g>
<g fill="none" stroke="#000" stroke-width=".21">
<path d="M89.3 179.2h3.6M91 172.2h83.2M91.1 172.1v3.8M91.1 178.9v6.8M113.2 175.2h6.2M113.4 172.1v16.5M119.3 175.1v3.6M127.4 167.8h1.5M128.2 167v1.5M128.2 169.2v3.1M135.3 179.4h3.6M137.1 172.1v7.6"/>
<path d="M140.2 179.5v1.1M153.3 175.2h6.1M153.4 172.1v16.5M159.3 175.1v3.6M172.6 176.5h3v6.3h-3zM172.8 176.7h2.6v5.9h-2.6zM174.1 172.1v4.5M81.3 199.1h1.5M81.3 196.6h1.5M81.4 196.5v2.7M82.2 195.4v1.3M82.2 199v1.3"/>
<path d="M82.5 196v.5M82.5 199v.6M85.1 191.7h5.9M85.1 182.6h13.5M85.1 191.5h6.1M85.2 182.5v3.6M85.2 188.2v3.4M89.1 193.8h4M89.4 185.6h3.4v1h-3.4zM91.1 188.2v5.7M98.4 194.5h6.2M98.5 182.5v12.1"/>
<path d="M104.1 188.3h18M104.3 188.2v34.3M104.5 188.5h17.7v34.1h-17.7zM112.8 190.2h1.1M113.4 189.7v1.1M117.3 183.4h4M119.3 180.8v2.8M122.1 198.9h21M122.5 188.8v34.1M122.7 189.1v34M135.6 186.8h2.9v6.4h-2.9zM135.8 187h2.5v6h-2.5z"/>
<path d="M137 195.9h6.1M137.1 182.5v4.4M137.1 193.1v2.9M139.3 180.1h1.5M139.3 181.5h1.7M140.2 181v1.1M142.7 188.3h20.9M142.8 188.2v32.8M143 188.5h20.7v32.6h-20.7zM152.8 190.2h1.1M153.4 189.7v1.1M157.3 192.1h5.5"/>
<path d="M159.3 180.8v3.4M163.6 195.9h1.7M163.6 198.9h1.7M163.6 193h10.6M163.9 188.8v32.9M164.2 189.1v32.6M172.4 195.9h3.4v1.1h-3.4zM174.1 182.7v13.3M174.1 198.6v3.8M82.2 209.6v1.7M82.8 213.9h15.8M83 201.9h5.1"/>
<path d="M83 213.7h15.6M88 200.4h6.3v2.9h-6.3zM88.2 200.6h5.9v2.5h-5.9zM89.1 217.5h4M91.1 213.6v4M94 201.9h10.6M98.4 218.2h6.2M98.5 201.8v5M98.5 209v4.8M98.5 218.1v5M122.1 201.9h21M122.1 204.8h21"/>
<path d="M122.1 210.8h12.1M131 207.8h12.1M131.1 207.7v38.5M134 216.7h9.1M134.1 210.6v6.2M137 210.8h6.1M137.1 210.6v35.6M160.8 219.3v1.1M163.6 201.9h1.7M163.6 204.8h23.9M163.6 207.8h19.5M163.6 210.8h16.5"/>
<path d="M163.6 213.7h13.6M163.6 216.7h4.7M168.2 216.6v37.2M177.1 213.6v11M180 210.6v14M183 207.7v16.9M187.4 204.7v20.1M98.4 230.2h15.1M98.4 230h15.1M98.5 225.3v4.8M104.8 223h17.8M104.8 222.8h17.8"/>
<path d="M105.4 233.8h4M107.4 220.8v1.1M107.4 222.5v11.4M113.4 220.8v1.1M113.4 222.5v7.6M119.3 220.8v1.1M119.3 222.5v12.5M143.3 221.5h20.7M143.3 221.3h20.5M145.8 227.1h3.2M145.8 236.2h41.7M145.8 235.9h41.7"/>
<path d="M146 221v9.5M146 232.7v3.3M150 224.1h.8v5.9h-.8zM151.8 227.1h3.1M154.8 221v9.5M154.8 232.7v3.3M160.8 221v18.4M170.8 222.4h13.6M170.9 222.3v8.9M171.1 222.6h13.4v8.9h-13.4zM171.2 231.7h13.8M171.5 231.9h13.5"/>
<path d="M174.1 221v3.6M174.1 229.7v6.3M177.1 229.5v6.5M180 229.5v6.5M183 229.7v6.3M184.7 222.7v8.9M184.9 222.9v8.7M187.4 229.3v6.7M189.4 227.7h3.2M189.4 226.4h3.2M189.7 226.6h3.1M189.7 227.5h3.1"/>
<path d="M190.6 225.9v2.3M76.3 258h4.7v12h-4.7zM76.5 258.2h4.3v11.6h-4.3zM82.1 255.2h2.4M82.2 255.1v6.1M84.1 253.4v3.6M87.4 255.2h11.2M89.6 255.1v7.6M95.6 255.1v8M98.3 250.4v9.1M98.4 250.5h8.7M98.5 250.8h8.9v8.8h-8.9z"/>
<path d="M98.6 259.9h9.1M99.1 255.8h.6M99.1 254.6h.6M99.2 254.5v1.4M99.6 253.8v.9M99.6 255.7v.9M100.4 255.1v.2M103 257.8v1.1M103 260v16.5M105.4 255.8h.7M105.4 254.6h.7M105.5 254.5v1.4"/>
<path d="M105.7 254.7v1M105.9 253.8v2.8M106.2 254.3v1.9M106.4 254.9v.6M106.8 255.1v.2M106.9 242.7h4M107.3 255.2h15.1M107.6 250.9v8.9M107.9 251.1v9.1M108.8 240.6h7.6M108.8 240.4h7.6M108.9 240.3v2.5"/>
<path d="M110.4 255.1v8M116.3 240.3v3.6M116.3 255.1v6.6M121.5 250.8h1.5M122.2 250v1.5M122.2 252.1v10.6M129.7 246.1h2.9v6.4h-2.9zM129.9 246.3h2.5v5.9h-2.5zM131 255.2h14.8M131.1 252.3v10.2M135.6 246.1h2.9v6.4h-2.9zM135.8 246.3h2.5v5.9h-2.5z"/>
<path d="M137.1 252.3v3M141.5 246.1h3v6.4h-3zM141.7 246.3h2.6v5.9h-2.6zM142.9 243.3h10.6M143 243.2v3M143 252.3v3M146.1 255.2h2.1M150.4 243.2v9.1M150.4 258.1v3.8M153.1 259.1v1.3M154.1 243.3h1.5M154.8 242.6v1.5"/>
<path d="M168.1 253.7h14.8M174 247.8h8.9M174 250.8h10.8M174.1 247.7v18M177 256.7h8M177.1 256.6v6.1M179.9 259.6h3M181.3 243.2v32.6M181.5 243.5v32.1M186.7 243.1h1.1M187.2 242v1.9M187.4 246.6v26.1"/>
<path d="M187.6 246.6v26.1M74.1 260.9h1.5M74.4 267.4l.1 .2 .3 .3 .4-.3 .1-.2M74.4 267.6l.1-.7 .3-.3 .4 .3 .1 .7M74.8 260.2v1.5M79.2 261.1h3.1M79.2 267.1h3.1M82.1 273.2h40.3M82.1 273h40.3M82.2 267v6.1M88 262.6h3.3v1.1h-3.3zM89.6 265.3v7.8"/>
<path d="M95.6 265.3v7.8M98.9 260.1h9.1M110.4 265.3v7.8M114.5 266.6h3.6M114.5 261.6h3.6M114.5 261.8h3.4M114.5 262h3.2M116.3 266.3v6.8M120.6 262.6h3.3v1.1h-3.3zM122.2 265.3v7.8M129.7 262.4h2.9v6.3h-2.9zM129.9 262.6h2.5v5.9h-2.5z"/>
<path d="M131 273.2h19.5M131 273h19.5M131.1 268.6v4.5M140 272.9v3.6M150.4 269.3v3.8M152.2 262.8h1.1M152.2 260.3h1.1M152.3 260.2v2.7M153.1 262.7v1.3M153.4 268.4v1.7M174 265.6h8.9M177 271.5h5.7"/>
<path d="M177 262.6h7.8M177.1 271.4v5.1M179.9 268.5h5.1"/>
<circle cx="128.2" cy="167.8" r="1.48"/>
<circle cx="113.3" cy="190.2" r="1.06"/>
<circle cx="153.4" cy="190.2" r="1.06"/>
<circle cx="82.2" cy="201.9" r=".64"/>
<circle cx="82.2" cy="213.7" r=".64"/>
<circle cx="174.1" cy="224.9" r=".42"/>
<circle cx="174.1" cy="229.2" r=".42"/>
<circle cx="177.1" cy="224.9" r=".42"/>
<circle cx="177.1" cy="229.2" r=".42"/>
<circle cx="180" cy="224.9" r=".42"/>
<circle cx="180" cy="229.2" r=".42"/>
<circle cx="183" cy="224.9" r=".42"/>
<circle cx="183" cy="229.2" r=".42"/>
<circle cx="187.4" cy="225.3" r=".64"/>
<circle cx="187.4" cy="228.7" r=".64"/>
<circle cx="187.4" cy="228.7" r=".42"/>
<circle cx="187.4" cy="225.3" r=".42"/>
<circle cx="122.2" cy="250.7" r="1.48"/>
<circle cx="154.8" cy="243.3" r="1.48"/>
<circle cx="183.4" cy="253.7" r=".64"/>
<circle cx="183.4" cy="259.6" r=".64"/>
<circle cx="183.4" cy="247.8" r=".64"/>
<circle cx="185.5" cy="250.7" r=".64"/>
<circle cx="185.5" cy="256.7" r=".64"/>
<circle cx="187.2" cy="241" r=".85"/>
<circle cx="78.6" cy="261.1" r=".64"/>
<circle cx="78.6" cy="267" r=".64"/>
<circle cx="150.4" cy="268.5" r=".64"/>
<circle cx="150.4" cy="262.6" r=".64"/>
<circle cx="183.4" cy="265.6" r=".64"/>
<circle cx="183.4" cy="271.5" r=".64"/>
<circle cx="185.5" cy="268.5" r=".64"/>
<circle cx="185.5" cy="262.6" r=".64"/>
</g>
<circle cx="149.1" cy="255.2" r="3.2" fill="none" stroke="#000" stroke-width=".63" stroke-linecap="butt"/>
<g fill="#000">
<path d="M91 176.6l1.7 2.5h-3.4zM140.1 179.5l1.3 .5-1.3 .4zM135.3 179.3h3.3l-1.6 2.6zM140.1 181l1.3 .4-1.3 .5zM190.5 225.9l1.1 1-1.1 1.1zM84 253.4l2.6 1.7-2.6 1.7zM149.4 256.4l.7 1.2-1.3-.6zM116.2 264l1.7 2.5h-3.4z"/>
<path d="M99.5 253.8l.8 1.3-.8 1.3v-.7h-.4v-1.2h.4v-.7l.8 1.3-.8 1.3v-.7h-.4v-1.2h.4z" fill-rule="evenodd"/>
<path d="M153 259.1l1.1 2.3-1.1 2.4v-1.1h-.8v-2.5h.8z" fill-rule="evenodd"/>
</g>
<g font-size="4.9" fill="#00a9ec">
<text x="10.6" y="292.1">PC-P</text>
<text x="50.2" y="292.1">———————————————————</text>
</g>
<g font-size="4.2">
<text x="104.2" y="34.9">1.645 V</text>
<text x="10.6" y="188.4">Kompaktes Konzept</text>
</g>
<g font-size="4">
<text x="101.3" y="23.4">TV</text>
<text x="164.5" y="68">PC</text>
<text x="116.3" y="92.8">VIDEO-</text>
<text x="118.7" y="97.6">DVM</text>
</g>
<text font-size="3.7" fill="#00a9ec" x="34.4" y="292.1">LUS</text>
<g font-size="3.5" fill="#00a9ec">
<text x="147.2" y="292.1">Elektor EXTRA</text>
<text x="176.7" y="292.1">X-3 - 5/99</text>
</g>
<g font-size="3.2">
<text x="10.6" y="20.8">Der Videoausgang der Schaltung liefert</text>
<text x="10.6" y="24.7">ein monochromes BAS-Videosignal, das</text>
<text x="10.6" y="28.6">von jedem PAL-Fernsehgerät wiederge-</text>
<text x="10.6" y="32.5">geben werden kann. Das DVM-Signal</text>
<text x="10.6" y="36.3">wird dazu über den externen Videoein-</text>
<text x="10.6" y="40.2">gang oder die SCART-Buchse ange-</text>
<text x="10.6" y="44.1">schlossen.</text>
<text x="10.6" y="48">Der serielle Ausgang schließlich ist sehr</text>
<text x="10.6" y="51.9">einfach aufgebaut. Da die Erzeugung</text>
<text x="10.6" y="55.7">der</text>
<text x="10.6" y="59.6">schendurch” stattfindet (alle Timer und</text>
<text x="19" y="55.7">seriellen</text>
<text x="34.6" y="55.7">Daten</text>
<text x="47" y="55.7">immer</text>
<text x="59.6" y="55.7">“zwi-</text>
<text x="10.6" y="63.5">andere Hardware-Einrichtungen sind</text>
<text x="10.6" y="67.4">anderweitig beschäftigt), ist die Anzahl</text>
<text x="10.6" y="71.3">der</text>
<text x="21.2" y="71.3">möglichen</text>
<text x="42.8" y="71.3">Konfigurationen</text>
<text x="10.6" y="75.1">beschränkt, und zwar auf 1200 Baud,</text>
<text x="10.6" y="79">kein Paritätsbit, acht Datenbits und 1</text>
<text x="10.6" y="82.9">Stoppbit. Die Parameter 1200,n,8,1</text>
<text x="10.6" y="86.8">dürften für nahezu alle Anwendungen</text>
<text x="10.6" y="90.7">ausreichen.</text>
<text x="10.6" y="94.5">Alle Funktionen des Projekts sind inter-</text>
<text x="10.6" y="98.4">rupt-gesteuert.</text>
<text x="35.1" y="98.4">So</text>
<text x="41.2" y="98.4">kann</text>
<text x="51.1" y="98.4">man</text>
<text x="60.4" y="98.4">den</text>
<text x="10.6" y="102.3">Maschinenkode, der auf der DC-ROM</text>
<text x="10.6" y="106.2">zu finden ist, anpassen und so die</text>
<text x="10.6" y="110.1">Schaltung modifizieren, bis sie exakt</text>
<text x="10.6" y="113.9">den eigenen Wünschen entspricht. Dies</text>
<text x="10.6" y="117.8">ist nicht nur lehrreich, sondern auch</text>
<text x="10.6" y="121.7">ganz amüsant. Nicht eingreifen sollten</text>
<text x="10.6" y="125.6">Sie aber in alle Routinen, die sich mit</text>
<text x="10.6" y="129.5">der Erzeugung des Bildes befassen, da</text>
<text x="10.6" y="133.3">sie präzise “ausgemessen” sind, um ein</text>
<text x="10.6" y="137.2">korrektes Timing zu garantieren.</text>
<text x="74.1" y="137.2">mit den Industriestandards SPI, QSPI,</text>
<text x="137.6" y="137.2">waremäßig erzeugt, ist auch ein Digi-</text>
<text x="10.6" y="141.1">Die Meßresultate dreier Spannungen</text>
<text x="74.1" y="141.1">Microwire und TMS320 kompatibel.</text>
<text x="137.6" y="141.1">tal-Analog-Wandler erforderlich, der die</text>
<text x="10.6" y="145">erscheinen in digitaler Form auf der</text>
<text x="10.6" y="148.9">Mattscheibe, die vierte Skala ist ana-</text>
<text x="74.1" y="145">Da der Controller das Videosignal soft-</text>
<text x="137.6" y="145">digitalen Pegel in analoge Video-Span-</text>
<text x="10.6" y="152.8">log. Die aktuelle Software sorgt für eine</text>
<text x="10.6" y="156.6">digitale und eine analoge Bargraph-</text>
<text x="10.6" y="160.5">Anzeige des momentanen Spannungs-</text>
<text x="10.6" y="164.4">werts. Darunter findet man ebenfalls in</text>
<text x="10.6" y="168.3">digitaler Form den minimalen und den</text>
<text x="10.6" y="172.2">maximalen Wert, der seit dem Start der</text>
<text x="10.6" y="176">Messung (durch einen Druck auf S1)</text>
<text x="10.6" y="179.9">ermittelt wurde.</text>
<text x="10.6" y="195.4">Wir wollen uns aber noch ein wenig</text>
<text x="10.6" y="199.3">näher mit den Bauteilen beschäftigen,</text>
<text x="10.6" y="203.2">aus denen sich das Video-DVM in Bild</text>
<text x="10.6" y="207.1">2 zusammensetzt. Der nur 20polige und</text>
<text x="10.6" y="211">daher sehr kompakte Mikrocontroller</text>
<text x="10.6" y="214.8">AVR90S1200 von Atmel arbeitet mit</text>
<text x="10.6" y="218.7">einer Taktfrequenz von 16 MHz, verfügt</text>
<text x="10.6" y="222.6">über 32 Byte RAM, einen Flash-Speicher</text>
<text x="10.6" y="226.5">von</text>
<text x="18.5" y="226.5">512</text>
<text x="26.6" y="226.5">Worten</text>
<text x="39.4" y="226.5">und</text>
<text x="47.7" y="226.5">ein</text>
<text x="54.7" y="226.5">internes</text>
<text x="10.6" y="230.4">EEPROM mit einer Kapazität von 64</text>
<text x="10.6" y="234.2">byte. Dank des wohlausgewogenen</text>
<text x="10.6" y="238.1">und</text>
<text x="18.9" y="238.1">deshalb</text>
<text x="33.5" y="238.1">sehr leistungsfähigen</text>
<text x="10.6" y="242">Befehlssatz konnte das hier beschrie-</text>
<text x="10.6" y="245.9">bene Projekt mit nur 400 Befehlen pro-</text>
<text x="10.6" y="249.8">grammiert werden.</text>
<text x="10.6" y="253.6">Die Konversion von analog nach digi-</text>
<text x="10.6" y="257.5">tal übernimmt ein MAX192, ein 8-Kanal-</text>
<text x="10.6" y="261.4">A/D-Wandler mit einem seriellen Aus-</text>
<text x="10.6" y="265.3">gang. Der Wandler besitzt eine Refe-</text>
<text x="10.6" y="269.2">renzspannungsquelle von 4,096 V und</text>
<text x="10.6" y="273">unterstützt Samplefrequenzen bis 133</text>
<text x="10.6" y="276.9">kHz. Das serielle Vierdrahtinterface ist</text>
</g>
<g font-size="2.8">
<text x="74.1" y="120.2">Bild 1. Das Blockschaltbild des digitalen Voltmeters mit einem seriellen und einem</text>
<text x="74.1" y="124.1">Video-Ausgang.</text>
<text x="74.1" y="159">Bild 2. Eine komplette Schaltung: ein Mikrocontroller und ein A/D-Wandler.</text>
</g>
<g font-size="2.6">
<text x="106.8" y="47">1.903 V</text>
<text x="106.8" y="50.3">1.287 V</text>
</g>
<g font-size="2.1">
<text x="81.9" y="32.5">Spannung</text>
<text x="83.3" y="34.9">(digital)</text>
<text x="79.2" y="41.9">(Balkenanzeige)</text>
<text x="81.9" y="39.6">Spannung</text>
<text x="80.8" y="46">Maximalwert</text>
<text x="81" y="49.4">Minimalwert</text>
<text x="142" y="49.2">SCART/VCR-Eingang</text>
<text x="140.1" y="86.4">VIDEO</text>
<text x="145.6" y="97.7">RS-232</text>
<text x="123.4" y="168.5">5V</text>
<text x="91.7" y="181.4">1N4148</text>
<text x="150.9" y="195.6">IC2</text>
<text x="111.8" y="199.2">IC1</text>
<text x="149.9" y="203.5">AVR90</text>
<text x="109" y="206.4">MAX192</text>
<text x="110.3" y="208.7">ACPP</text>
<text x="150.1" y="205.8">S1200</text>
<text x="150.3" y="210.2">16PC</text>
<text x="157.1" y="244.1">5V</text>
<text x="182.5" y="241.8">K2</text>
<text x="99.5" y="249.8">IC3</text>
<text x="120.9" y="248.5">5V</text>
<text x="77.1" y="256.8">K1</text>
<text x="81.7" y="252.8">1N4001</text>
<text x="100.5" y="253.2">7805</text>
<text x="153.3" y="257.8">BC550C</text>
</g>
<g font-size="1.9">
<text x="178.6" y="112">992024 - 12</text>
<text x="150.5" y="266.3">VIDEO</text>
</g>
<g font-size="1.7">
<text x="91.9" y="175.1">D1</text>
<text x="119.8" y="177.8">C9</text>
<text x="137.6" y="178.3">D2</text>
<text x="159.8" y="177.8">C5</text>
<text x="174.6" y="175.9">R2</text>
<text x="85.7" y="185.2">C2</text>
<text x="91.7" y="185">C3</text>
<text x="119.8" y="182.7">100n</text>
<text x="159.8" y="182.7">100n</text>
<text x="174.8" y="180.6" transform="rotate(-90 174.8 180.6)">10k</text>
<text x="85.7" y="190.1">100n</text>
<text x="92.3" y="190.1">4µ7</text>
<text x="113.9" y="187.8">20</text>
<text x="137.6" y="186.3">R1</text>
<text x="154.1" y="187.6">20</text>
<text x="92.1" y="192">16V</text>
<text x="101.6" y="193.9">11</text>
<text x="137.8" y="192.4" transform="rotate(-90 137.8 192.4)">470Ω</text>
<text x="141" y="195.4">9</text>
<text x="143.7" y="196.5">PD5</text>
<text x="157.3" y="193.7">RESET</text>
<text x="159.6" y="196.5">PB7</text>
<text x="164.9" y="195.4">19</text>
<text x="164.9" y="192.4">1</text>
<text x="174.6" y="195.4">C13</text>
<text x="87.6" y="199.9">R5</text>
<text x="89.1" y="202.6">10k</text>
<text x="102.7" y="201.3">1</text>
<text x="123.2" y="198.4">17</text>
<text x="123.2" y="201.3">18</text>
<text x="141" y="201.3">7</text>
<text x="141" y="198.4">8</text>
<text x="143.7" y="202.4">PD3</text>
<text x="143.7" y="199.4">PD4</text>
<text x="159.6" y="199.4">PB6</text>
<text x="159.6" y="202.4">PB5</text>
<text x="164.9" y="198.4">18</text>
<text x="164.9" y="201.3">17</text>
<text x="170.2" y="200.5">10µ</text>
<text x="174.6" y="200.7">16V</text>
<text x="78.7" y="206.4">0...4V096</text>
<text x="99.1" y="206">C1</text>
<text x="123.2" y="204.3">19</text>
<text x="141" y="207.3">3</text>
<text x="141" y="204.3">6</text>
<text x="143.7" y="208.3">PD1</text>
<text x="143.7" y="205.4">PD2</text>
<text x="159.6" y="205.4">PB4</text>
<text x="159.6" y="208.3">PB3</text>
<text x="164.9" y="204.3">16</text>
<text x="164.9" y="207.3">15</text>
<text x="99.1" y="210.9">10n</text>
<text x="123.2" y="210.2">15</text>
<text x="141" y="210.2">2</text>
<text x="143.7" y="211.3">PD0</text>
<text x="159.6" y="211.3">PB2</text>
<text x="159.6" y="214.2">PB1</text>
<text x="164.9" y="210.2">14</text>
<text x="164.9" y="213.2">13</text>
<text x="101.6" y="217.6">12</text>
<text x="108.2" y="221">A</text>
<text x="114.1" y="221">A</text>
<text x="120" y="221">D</text>
<text x="139.9" y="216.2">12</text>
<text x="143.5" y="220.4">XTAL1</text>
<text x="143.7" y="217.2">PB0</text>
<text x="152.4" y="220.4">XTAL2</text>
<text x="159.6" y="217.2">PD6</text>
<text x="164.7" y="216.2">11</text>
<text x="170.8" y="221">S2</text>
<text x="174.8" y="221.4">4</text>
<text x="177.8" y="221.4">3</text>
<text x="180.8" y="221.4">2</text>
<text x="183.7" y="221.4">1</text>
<text x="99.1" y="222.3">C4</text>
<text x="99.1" y="227.2">100n</text>
<text x="108" y="224.8">9</text>
<text x="113.9" y="224.8">13</text>
<text x="119.8" y="224.8">14</text>
<text x="146.5" y="223.3">5</text>
<text x="149.4" y="223.6">X1</text>
<text x="155.4" y="223.3">4</text>
<text x="161.5" y="223.3">10</text>
<text x="190.3" y="224.2">S1</text>
<text x="142" y="229.7">C10</text>
<text x="155.4" y="229.7">C11</text>
<text x="174.8" y="233.9">5</text>
<text x="177.8" y="233.9">6</text>
<text x="180.8" y="233.9">7</text>
<text x="183.7" y="233.9">8</text>
<text x="142.2" y="234.6">22p</text>
<text x="145.8" y="238.4">X1 = 16MHz</text>
<text x="155.4" y="234.6">22p</text>
<text x="131.7" y="245.6">R3</text>
<text x="137.6" y="245.6">R6</text>
<text x="143.5" y="245.6">R7</text>
<text x="84.5" y="250.2">D3</text>
<text x="131.9" y="250.2" transform="rotate(-90 131.9 250.2)">5k6</text>
<text x="137.8" y="250.2" transform="rotate(-90 137.8 250.2)">12k</text>
<text x="143.7" y="250.2" transform="rotate(-90 143.7 250.2)">8k2</text>
<text x="150.9" y="251.9">T1</text>
<text x="179.5" y="247.3">1</text>
<text x="179.5" y="250.2">6</text>
<text x="179.5" y="253.2">2</text>
<text x="179.5" y="256.2">7</text>
<text x="90.2" y="262.1">C8</text>
<text x="96.1" y="262.3">C7</text>
<text x="110.9" y="262.3">C6</text>
<text x="116.8" y="260.8">D4</text>
<text x="122.8" y="262.1">C12</text>
<text x="131.7" y="261.9">R4</text>
<text x="179.5" y="259.1">3</text>
<text x="179.5" y="262.1">8</text>
<text x="90.2" y="267.2">100µ</text>
<text x="90.2" y="268.9">25V</text>
<text x="96.1" y="267.2">100n</text>
<text x="110.9" y="268.6">100n</text>
<text x="117.1" y="268.9">5V1</text>
<text x="122.8" y="267.2">10µ</text>
<text x="122.8" y="268.9">16V</text>
<text x="131.9" y="266.5" transform="rotate(-90 131.9 266.5)">1k2</text>
<text x="179.5" y="265">4</text>
<text x="179.5" y="268">9</text>
<text x="179.5" y="271">5</text>
<text x="181.6" y="278.8">992024 - 11</text>
</g>
</svg>
